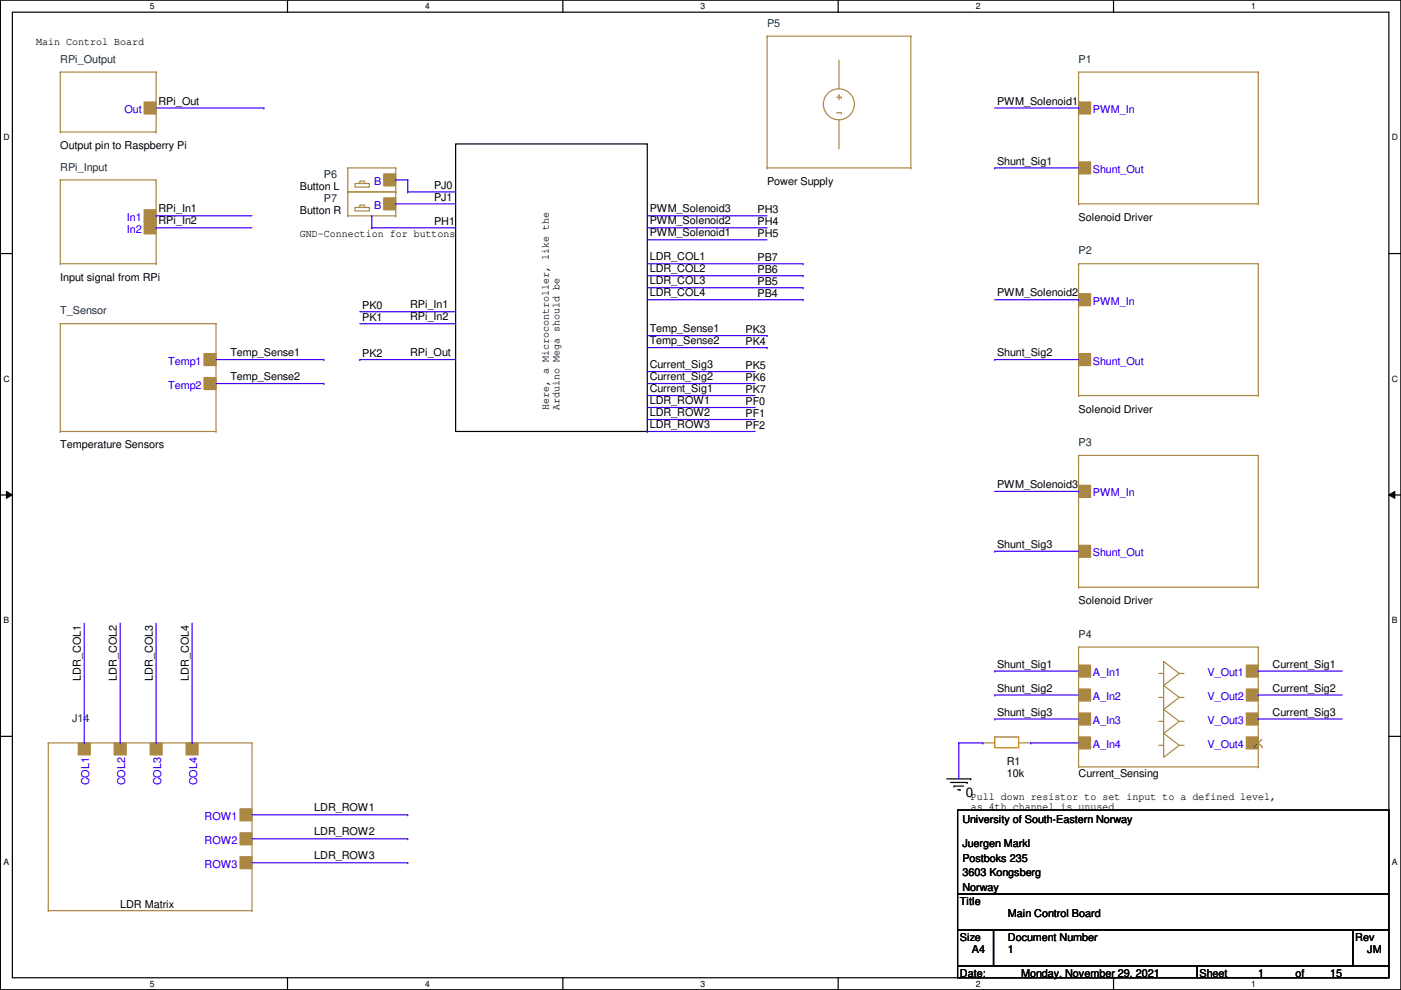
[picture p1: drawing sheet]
<svg xmlns="http://www.w3.org/2000/svg" width="297mm" height="210mm" viewBox="0 0 297 210" stroke-linecap="round" stroke-linejoin="round" font-family="sans-serif">
<path d="M.1 0h296.9v209.8h-296.9zM2.6 2.6h291.9v204.7h-291.9z" fill="none" stroke="#000" stroke-width=".25"/>
<g fill="#fff">
<path d="M31.8 .3h1v2h-1z"/>
<path d="M31.8 207.6h1v1.9h-1z"/>
</g>
<path d="M61 0v2.6M61 207.3v2.5" fill="none" stroke="#000" stroke-width=".25"/>
<g fill="#fff">
<path d="M90.1 .3h1v2h-1z"/>
<path d="M90.1 207.6h1v1.9h-1z"/>
</g>
<path d="M119.3 0v2.6M119.3 207.3v2.5" fill="none" stroke="#000" stroke-width=".25"/>
<g fill="#fff">
<path d="M148.5 .3h1v2h-1z"/>
<path d="M148.5 207.6h1v1.9h-1z"/>
</g>
<path d="M177.7 0v2.6M177.7 207.3v2.5" fill="none" stroke="#000" stroke-width=".25"/>
<g fill="#fff">
<path d="M206.9 .3h1v2h-1z"/>
<path d="M206.9 207.6h1v1.9h-1z"/>
</g>
<path d="M236.1 0v2.6M236.1 207.3v2.5" fill="none" stroke="#000" stroke-width=".25"/>
<g fill="#fff">
<path d="M265.3 .3h.9v2h-.9z"/>
<path d="M265.3 207.6h.9v1.9h-.9z"/>
<path d="M.7 28.2h1.3v1.9h-1.3z"/>
<path d="M295.1 28.2h1.3v1.9h-1.3z"/>
<path d="M.7 79.3h1.3v2h-1.3z"/>
<path d="M295.1 79.3h1.3v2h-1.3z"/>
</g>
<path d="M.1 53.8h2.5M294.5 53.8h2.5" fill="none" stroke="#000" stroke-width=".25"/>
<g fill="#fff">
<path d="M.7 130.5h1.2v2h-1.2z"/>
<path d="M295.1 130.5h1.2v2h-1.2z"/>
</g>
<path d="M.1 104.9h2.5M294.5 104.9h2.5" fill="none" stroke="#000" stroke-width=".25"/>
<path d="M1.4 104.2l1.2 .7-1.2 .8zM294.5 104.9l1.2-.7v1.5z" fill="#000"/>
<path d="M1.4 104.2l1.2 .7-1.2 .8zM294.5 104.9l1.2-.7v1.5z" fill="none" stroke="#000" stroke-width=".21"/>
<g fill="#fff">
<path d="M.7 181.7h1.2v2h-1.2z"/>
<path d="M295.1 181.7h1.2v2h-1.2z"/>
</g>
<g fill="none" stroke="#000" stroke-width=".25">
<path d="M96.6 30.5h40.6v61h-40.6zM.1 156.1h2.5M294.5 156.1h2.5M200.7 165.1h5.1M201.5 165.9h3.6M202.3 166.7h.1M202.3 166.7h2M203 171.7h91.5v17.8h-91.5zM203 167.4h.5M203.5 167.4h.1M205.1 165.9h.1M205.8 165.1h.1"/>
<path d="M203 189.5h91.5v7.6h-91.5zM203 197.1h7.6v7.7h-7.6zM210.6 197.1h76.2v7.7h-76.2zM286.8 197.1h7.7v7.7h-7.7zM203 204.8h50.8v2.5h-50.8zM253.8 204.8h40.7v2.5h-40.7z"/>
</g>
<path d="M16.6 157.5h2.5v2.6h-2.5z" fill-rule="evenodd" fill="#a84"/>
<path d="M16.6 157.5h2.5v2.6h-2.5z" fill="none" stroke="#a84" stroke-width=".25"/>
<path d="M24.2 157.5h2.6v2.6h-2.6z" fill-rule="evenodd" fill="#a84"/>
<path d="M24.2 157.5h2.6v2.6h-2.6z" fill="none" stroke="#a84" stroke-width=".25"/>
<path d="M31.8 157.5h2.6v2.6h-2.6z" fill-rule="evenodd" fill="#a84"/>
<path d="M31.8 157.5h2.6v2.6h-2.6z" fill="none" stroke="#a84" stroke-width=".25"/>
<path d="M39.5 157.5h2.5v2.6h-2.5z" fill-rule="evenodd" fill="#a84"/>
<path d="M39.5 157.5h2.5v2.6h-2.5z" fill="none" stroke="#a84" stroke-width=".25"/>
<path d="M50.9 171.5h2.5v2.5h-2.5z" fill-rule="evenodd" fill="#a84"/>
<path d="M50.9 171.5h2.5v2.5h-2.5z" fill="none" stroke="#a84" stroke-width=".25"/>
<path d="M50.9 176.6h2.5v2.5h-2.5z" fill-rule="evenodd" fill="#a84"/>
<path d="M50.9 176.6h2.5v2.5h-2.5z" fill="none" stroke="#a84" stroke-width=".25"/>
<path d="M50.9 181.7h2.5v2.5h-2.5z" fill-rule="evenodd" fill="#a84"/>
<g fill="none" stroke="#a84" stroke-width=".25">
<path d="M162.6 7.7h.1M162.6 7.7h30.5M162.6 7.7v27.9M177.9 12.7v6.1M193.1 7.7h.1M193.1 7.7v27.9M162.6 35.6h.1M162.6 35.6h30.5M177.4 20.6h1M177.4 23.9h1M177.9 25.4v6.1M177.9 20.1h.1"/>
<path d="M177.9 20.1v1M178.4 20.6h.1M178.4 23.9h.1M193.1 35.6h.1M10.2 157.5h.1M10.2 157.5h43.2M10.2 157.5v35.6M53.4 157.5h.1M53.4 157.5v35.6M245.7 142.8h1M245.7 147.9h1M245.7 153h1"/>
<path d="M245.7 158h1M246.7 140.3l3.3 2.5-3.3 2.5zM246.7 145.3l3.3 2.6-3.3 2.5zM246.7 150.4l3.3 2.6-3.3 2.5zM246.7 155.5l3.3 2.5-3.3 2.6zM250 142.8h1M250 147.9h1M250 153h1M250 158h1M10.2 193.1h.1M10.2 193.1h43.2M50.9 181.7h2.5v2.5h-2.5z"/>
<path d="M53.4 193.1h.1"/>
<circle cx="177.9" cy="22.1" r="3.3"/>
</g>
<path d="M228.7 141h2.5v2.6h-2.5z" fill-rule="evenodd" fill="#a84"/>
<path d="M228.7 141h2.5v2.6h-2.5z" fill="none" stroke="#a84" stroke-width=".25"/>
<path d="M228.7 146.1h2.5v2.5h-2.5z" fill-rule="evenodd" fill="#a84"/>
<path d="M228.7 146.1h2.5v2.5h-2.5z" fill="none" stroke="#a84" stroke-width=".25"/>
<path d="M228.7 151.2h2.5v2.5h-2.5z" fill-rule="evenodd" fill="#a84"/>
<path d="M228.7 151.2h2.5v2.5h-2.5z" fill="none" stroke="#a84" stroke-width=".25"/>
<path d="M228.7 156.3h2.5v2.5h-2.5z" fill-rule="evenodd" fill="#a84"/>
<path d="M228.7 156.3h2.5v2.5h-2.5z" fill="none" stroke="#a84" stroke-width=".25"/>
<path d="M264.2 141h2.6v2.6h-2.6z" fill-rule="evenodd" fill="#a84"/>
<path d="M264.2 141h2.6v2.6h-2.6z" fill="none" stroke="#a84" stroke-width=".25"/>
<path d="M264.2 146.1h2.6v2.5h-2.6z" fill-rule="evenodd" fill="#a84"/>
<path d="M264.2 146.1h2.6v2.5h-2.6z" fill="none" stroke="#a84" stroke-width=".25"/>
<path d="M264.2 151.2h2.6v2.5h-2.6z" fill-rule="evenodd" fill="#a84"/>
<path d="M264.2 151.2h2.6v2.5h-2.6z" fill="none" stroke="#a84" stroke-width=".25"/>
<path d="M264.2 156.3h2.6v2.5h-2.6z" fill-rule="evenodd" fill="#a84"/>
<path d="M228.7 137.2h.1M228.7 137.2h38.1M228.7 137.2v25.4M266.8 137.2h.1M266.8 137.2v25.4M264.2 156.3h2.6v2.5h-2.6zM228.7 162.6h.1M228.7 162.6h38.1M266.8 162.6h.1" fill="none" stroke="#a84" stroke-width=".25"/>
<path d="M266 158.3h.1M266 156.8l1.6 1.5M267.5 156.8l-1.5 1.5M267.6 158.3h.1" fill="none" stroke="#804000" stroke-width=".21"/>
<path d="M43.3 75h2.5v2.5h-2.5z" fill-rule="evenodd" fill="#a84"/>
<path d="M43.3 75h2.5v2.5h-2.5z" fill="none" stroke="#a84" stroke-width=".25"/>
<path d="M43.3 80.1h2.5v2.5h-2.5z" fill-rule="evenodd" fill="#a84"/>
<path d="M75.3 44h3v.7h-3zM76.3 44v-.5h1v.5M12.8 68.6h.1M12.8 68.6h33M12.8 68.6v22.9M45.8 68.6h.1M45.8 68.6v22.9M12.8 91.5h.1M12.8 91.5h33M43.3 80.1h2.5v2.5h-2.5zM45.8 91.5h.1" fill="none" stroke="#a84" stroke-width=".25"/>
<path d="M81.4 42h2.5v2.5h-2.5z" fill-rule="evenodd" fill="#a84"/>
<path d="M73.7 45.8h.1M73.7 40.7h.1M73.7 40.7h10.2M73.7 45.8h10.2M73.7 40.7v5.1M81.4 42h2.5v2.5h-2.5zM83.9 40.7h.1M83.9 45.8h.1M83.9 40.7v5.1" fill="none" stroke="#a84" stroke-width=".25"/>
<path d="M228.7 62.3h2.5v2.5h-2.5z" fill-rule="evenodd" fill="#a84"/>
<path d="M228.7 62.3h2.5v2.5h-2.5z" fill="none" stroke="#a84" stroke-width=".25"/>
<path d="M228.7 75h2.5v2.5h-2.5z" fill-rule="evenodd" fill="#a84"/>
<path d="M228.7 55.9h.1M228.7 55.9h38.1M228.7 55.9v28M266.8 55.9h.1M266.8 55.9v28M228.7 75h2.5v2.5h-2.5zM228.7 83.9h.1M228.7 83.9h38.1M266.8 83.9h.1" fill="none" stroke="#a84" stroke-width=".25"/>
<path d="M228.7 21.6h2.5v2.6h-2.5z" fill-rule="evenodd" fill="#a84"/>
<path d="M228.7 21.6h2.5v2.6h-2.5z" fill="none" stroke="#a84" stroke-width=".25"/>
<path d="M228.7 34.3h2.5v2.6h-2.5z" fill-rule="evenodd" fill="#a84"/>
<g fill="none" stroke="#a84" stroke-width=".25">
<path d="M228.7 15.3h.1M228.7 15.3h38.1M228.7 15.3v27.9M266.8 15.3h.1M266.8 15.3v27.9M228.7 34.3h2.5v2.6h-2.5zM228.7 43.2h.1M228.7 43.2h38.1M266.8 43.2h.1M208.4 157.5h.1M208.4 157.5h2.5M216 157.5h2.5"/>
<path d="M218.5 157.5h.1"/>
</g>
<path d="M210.9 156.3h5.1v2.2h-5.1z" fill="none" stroke="#cc8006" stroke-width=".25"/>
<path d="M228.7 102.9h2.5v2.6h-2.5z" fill-rule="evenodd" fill="#a84"/>
<path d="M228.7 102.9h2.5v2.6h-2.5z" fill="none" stroke="#a84" stroke-width=".25"/>
<path d="M228.7 115.6h2.5v2.6h-2.5z" fill-rule="evenodd" fill="#a84"/>
<path d="M228.7 96.6h.1M228.7 96.6h38.1M228.7 96.6v27.9M266.8 96.6h.1M266.8 96.6v27.9M228.7 115.6h2.5v2.6h-2.5zM228.7 124.5h.1M228.7 124.5h38.1M266.8 124.5h.1" fill="none" stroke="#a84" stroke-width=".25"/>
<path d="M30.6 21.6h2.5v2.6h-2.5z" fill-rule="evenodd" fill="#a84"/>
<path d="M12.8 15.3h.1M12.8 15.3h20.3M12.8 15.3v12.7M33.1 15.3h.1M33.1 15.3v12.7M12.8 28h.1M12.8 28h20.3M30.6 21.6h2.5v2.6h-2.5zM33.1 28h.1" fill="none" stroke="#a84" stroke-width=".25"/>
<path d="M30.6 44.5h2.5v2.5h-2.5z" fill-rule="evenodd" fill="#a84"/>
<path d="M30.6 44.5h2.5v2.5h-2.5z" fill="none" stroke="#a84" stroke-width=".25"/>
<path d="M30.6 47h2.5v2.6h-2.5z" fill-rule="evenodd" fill="#a84"/>
<path d="M12.8 38.1h.1M12.8 38.1h20.3M12.8 38.1v17.8M33.1 38.1h.1M33.1 38.1v17.8M75.3 38.9h3v.8h-3zM76.3 38.9v-.5h1v.5M12.8 55.9h.1M12.8 55.9h20.3M30.6 47h2.5v2.6h-2.5zM33.1 55.9h.1" fill="none" stroke="#a84" stroke-width=".25"/>
<path d="M81.4 36.9h2.5v2.5h-2.5z" fill-rule="evenodd" fill="#a84"/>
<path d="M73.7 35.6h.1M73.7 35.6h10.2M73.7 35.6v5.1M81.4 36.9h2.5v2.5h-2.5zM83.9 35.6h.1M83.9 35.6v5.1M73.7 40.7h.1M73.7 40.7h10.2M83.9 40.7h.1" fill="none" stroke="#a84" stroke-width=".25"/>
<g fill="none" stroke="#4200ff" stroke-width=".25">
<path d="M33.1 22.9h22.9M56 22.9h.1M83.9 38.1h.1M83.9 38.1h2.5M86.4 38.1h.1M86.4 38.1v2.6M210.9 35.6h.1M210.9 35.6h17.8M210.9 22.9h17.8M228.7 22.9h.1M33.1 45.8h.1M33.1 48.3h.1"/>
<path d="M33.1 45.8h20.3M33.1 48.3h20.3M78.8 48.3h.1M78.8 45.8h.1M78.8 48.3h17.8M78.8 45.8v2.5M83.9 43.2h.1M83.9 43.2h12.7M86.4 40.7h.1M86.4 40.7h10.2M137.2 45.8h.1M137.2 48.3h.1"/>
<path d="M137.2 50.8h.1M137.2 45.8h25.4M137.2 48.3h25.4M137.2 50.8h25.4M137.2 55.9h33.1M137.2 58.5h33.1M170.3 55.9h.1M170.3 58.5h.1M45.8 76.2h22.9M68.7 76.2h.1M76.3 76.2h.1M76.3 76.2h20.3"/>
<path d="M76.3 66.1h20.3M76.3 68.6h20.3M96.6 66.1h.1M96.6 68.6h.1M137.2 78.8h.1M137.2 63.5h33.1M137.2 78.8h22.9M137.2 61h33.1M137.2 73.7h25.4M137.2 71.2h25.4M162.6 73.7h.1M162.6 71.2h.1"/>
<path d="M170.3 61h.1M170.3 63.5h.1M210.9 76.2h.1M210.9 76.2h17.8M210.9 63.5h17.8M228.7 63.5h.1M45.8 81.3h22.9M68.7 81.3h.1M137.2 81.3h.1M137.2 83.9h.1M137.2 86.4h.1M137.2 88.9h.1"/>
<path d="M137.2 91.5h.1M137.2 81.3h22.9M137.2 83.9h22.9M137.2 86.4h22.9M137.2 88.9h22.9M137.2 91.5h22.9M210.9 116.9h.1M210.9 116.9h17.8M210.9 104.2h17.8M228.7 104.2h.1M17.9 132.1v25.4M25.5 132.1v25.4"/>
<path d="M33.1 132.1v25.4M40.7 132.1v25.4M17.9 157.5h.1M25.5 157.5h.1M33.1 157.5h.1M40.7 157.5h.1M203.3 157.5h.1M203.3 157.5h5.1M203.3 157.5v7.6M208.4 157.5h.1M210.9 142.3h.1M210.9 147.4h.1"/>
<path d="M210.9 152.4h.1M210.9 142.3h17.8M210.9 147.4h17.8M210.9 152.4h17.8M218.5 157.5h.1M218.5 157.5h10.2M266.8 142.3h.1M266.8 147.4h.1M266.8 152.4h.1M266.8 142.3h17.8M266.8 147.4h17.8M266.8 152.4h17.8"/>
<path d="M53.4 172.8h33M53.4 177.8h33M86.4 172.8h.1M86.4 177.8h.1M53.4 182.9h33M86.4 182.9h.1"/>
</g>
<text font-size="2.8" x="204.8" y="169">0</text>
<g font-size="2.3" fill="#004040">
<text x="162.6" y="5.7">P5</text>
<text x="12.8" y="13.3">RPi_Output</text>
<text x="228.7" y="13.3">P1</text>
<text x="12.8" y="36.2">RPi_Input</text>
<text x="68.7" y="37.7">P6</text>
<text x="68.7" y="42.8">P7</text>
<text x="228.7" y="53.9">P2</text>
<text x="12.8" y="66.6">T_Sensor</text>
<text x="228.7" y="94.6">P3</text>
<text x="228.7" y="135.2">P4</text>
<text x="15.3" y="153">J14</text>
</g>
<g font-size="2.3">
<text x="7.7" y="9.5">Main Control Board</text>
<text x="33.6" y="22.2">RPi_Out</text>
<text x="211.4" y="22.2">PWM_Solenoid1</text>
<text x="12.8" y="31.6">Output pin to Raspberry Pi</text>
<text x="211.4" y="34.9">Shunt_Sig1</text>
<text x="63.6" y="40.2">Button L</text>
<text x="92" y="40.2">PJ0</text>
<text x="162.6" y="39.2">Power Supply</text>
<text x="33.6" y="45">RPi_In1</text>
<text x="33.6" y="47.6">RPi_In2</text>
<text x="63.6" y="45.3">Button R</text>
<text x="92" y="42.7">PJ1</text>
<text x="92" y="47.8">PH1</text>
<text x="137.7" y="45">PWM_Solenoid3</text>
<text x="137.7" y="47.6">PWM_Solenoid2</text>
<text x="160.6" y="45.3">PH3</text>
<text x="160.6" y="47.8">PH4</text>
<text x="228.7" y="46.8">Solenoid Driver</text>
<text x="63.6" y="50.2">GND-Connection for buttons</text>
<text x="137.7" y="50.1">PWM_Solenoid1</text>
<text x="160.6" y="50.3">PH5</text>
<text x="12.8" y="59.5">Input signal from RPi</text>
<text x="137.7" y="55.2">LDR_COL1</text>
<text x="137.7" y="57.7">LDR_COL2</text>
<text x="160.6" y="55.4">PB7</text>
<text x="160.6" y="58">PB6</text>
<text x="76.8" y="65.6">PK0</text>
<text x="86.9" y="65.4">RPi_In1</text>
<text x="137.7" y="60.3">LDR_COL3</text>
<text x="137.7" y="62.8">LDR_COL4</text>
<text x="160.6" y="60.5">PB5</text>
<text x="160.6" y="63">PB4</text>
<text x="211.4" y="62.8">PWM_Solenoid2</text>
<text x="76.8" y="68.1">PK1</text>
<text x="86.9" y="67.9">RPi_In2</text>
<text x="137.7" y="70.4">Temp_Sense1</text>
<text x="158.1" y="70.7">PK3</text>
<text x="48.8" y="75.5">Temp_Sense1</text>
<text x="76.8" y="75.7">PK2</text>
<text x="86.9" y="75.5">RPi_Out</text>
<text x="137.7" y="73">Temp_Sense2</text>
<text x="158.1" y="73.2">PK4</text>
<text x="211.4" y="75.5">Shunt_Sig2</text>
<text x="48.8" y="80.6">Temp_Sense2</text>
<text x="137.7" y="78.1">Current_Sig3</text>
<text x="137.7" y="80.6">Current_Sig2</text>
<text x="137.7" y="83.1">Current_Sig1</text>
<text x="158.1" y="78.3">PK5</text>
<text x="158.1" y="80.8">PK6</text>
<text x="158.1" y="83.4">PK7</text>
<text x="116.3" y="86.9" transform="rotate(-90 116.3 86.9)">Here, a Microcontroller, like the</text>
<text x="118.6" y="86.9" transform="rotate(-90 118.6 86.9)">Arduino Mega should be</text>
<text x="137.7" y="85.7">LDR_ROW1</text>
<text x="137.7" y="88.2">LDR_ROW2</text>
<text x="158.1" y="85.9">PF0</text>
<text x="158.1" y="88.4">PF1</text>
<text x="228.7" y="87.5">Solenoid Driver</text>
<text x="12.8" y="95.1">Temperature Sensors</text>
<text x="137.7" y="90.8">LDR_ROW3</text>
<text x="158.1" y="91">PF2</text>
<text x="211.4" y="103.5">PWM_Solenoid3</text>
<text x="211.4" y="116.2">Shunt_Sig3</text>
<text x="228.7" y="128.1">Solenoid Driver</text>
<text x="211.4" y="141.6">Shunt_Sig1</text>
<text x="269.8" y="141.6">Current_Sig1</text>
<text x="17.1" y="144.3" transform="rotate(-90 17.1 144.3)">LDR_COL1</text>
<text x="24.8" y="144.3" transform="rotate(-90 24.8 144.3)">LDR_COL2</text>
<text x="32.4" y="144.3" transform="rotate(-90 32.4 144.3)">LDR_COL3</text>
<text x="40" y="144.3" transform="rotate(-90 40 144.3)">LDR_COL4</text>
<text x="211.4" y="146.6">Shunt_Sig2</text>
<text x="269.8" y="146.6">Current_Sig2</text>
<text x="211.4" y="151.7">Shunt_Sig3</text>
<text x="269.8" y="151.7">Current_Sig3</text>
<text x="213.4" y="162.1">R1</text>
<text x="213.4" y="164.7">10k</text>
<text x="228.7" y="164.7">Current_Sensing</text>
<text x="66.6" y="172">LDR_ROW1</text>
<text x="205.8" y="169.5">Pull down resistor to set input to a defined level,</text>
<text x="205.8" y="171.8">as 4th channel is unused</text>
<text x="66.6" y="177.1">LDR_ROW2</text>
<text x="204" y="174.6">University of South-Eastern Norway</text>
<text x="204" y="179.7">Juergen Markl</text>
<text x="66.6" y="182.2">LDR_ROW3</text>
<text x="204" y="182.7">Postboks 235</text>
<text x="204" y="185.8">3603 Kongsberg</text>
<text x="203.5" y="191.9">Title</text>
<text x="204" y="188.8">Norway</text>
<text x="25.5" y="192.6">LDR Matrix</text>
<text x="213.7" y="194.4">Main Control Board</text>
<text x="203.5" y="199.5">Size</text>
<text x="206.1" y="202">A4</text>
<text x="213.7" y="199.5">Document Number</text>
<text x="213.7" y="202">1</text>
<text x="287.4" y="199.5">Rev</text>
<text x="289.9" y="202">JM</text>
<text x="203.5" y="207.1">Date:</text>
<text x="216.5" y="207.1">Monday, November 29, 2021</text>
<text x="254.3" y="207.1">Sheet</text>
<text x="266.8" y="207.1">1</text>
<text x="274.7" y="207.1">of</text>
<text x="282" y="207.1">15</text>
</g>
<g font-size="2.3" fill="#00c">
<text x="26.4" y="24">Out</text>
<text x="231.7" y="24">PWM_In</text>
<text x="79.3" y="39.2">B</text>
<text x="231.7" y="36.7">Shunt_Out</text>
<text x="26.9" y="46.8">In1</text>
<text x="79.3" y="44.3">B</text>
<text x="26.9" y="49.4">In2</text>
<text x="231.7" y="64.6">PWM_In</text>
<text x="35.6" y="77.3">Temp1</text>
<text x="231.7" y="77.3">Shunt_Out</text>
<text x="35.6" y="82.4">Temp2</text>
<text x="231.7" y="105.2">PWM_In</text>
<text x="231.7" y="117.9">Shunt_Out</text>
<text x="231.7" y="143.3">A_In1</text>
<text x="256" y="143.3">V_Out1</text>
<text x="231.7" y="148.4">A_In2</text>
<text x="256" y="148.4">V_Out2</text>
<text x="231.7" y="153.5">A_In3</text>
<text x="256" y="153.5">V_Out3</text>
<text x="231.7" y="158.6">A_In4</text>
<text x="256" y="158.6">V_Out4</text>
<text x="18.9" y="166.5" transform="rotate(-90 18.9 166.5)">COL1</text>
<text x="26.5" y="166.5" transform="rotate(-90 26.5 166.5)">COL2</text>
<text x="34.2" y="166.5" transform="rotate(-90 34.2 166.5)">COL3</text>
<text x="41.8" y="166.5" transform="rotate(-90 41.8 166.5)">COL4</text>
<text x="43.4" y="173.8">ROW1</text>
<text x="43.4" y="178.9">ROW2</text>
<text x="43.4" y="184">ROW3</text>
</g>
<g font-size="1.8">
<text x="31.8" y="1.9">5</text>
<text x="90.1" y="1.9">4</text>
<text x="148.5" y="1.9">3</text>
<text x="206.9" y="1.9">2</text>
<text x="265.3" y="1.9">1</text>
<text x=".7" y="29.8">D</text>
<text x="295.1" y="29.8">D</text>
<text x=".7" y="80.9">C</text>
<text x="295.1" y="80.9">C</text>
<text x=".7" y="132.1">B</text>
<text x="295.1" y="132.1">B</text>
<text x=".7" y="183.3">A</text>
<text x="295.1" y="183.3">A</text>
<text x="31.8" y="209.2">5</text>
<text x="90.1" y="209.2">4</text>
<text x="148.5" y="209.2">3</text>
<text x="206.9" y="209.2">2</text>
<text x="265.3" y="209.2">1</text>
</g>
</svg>
